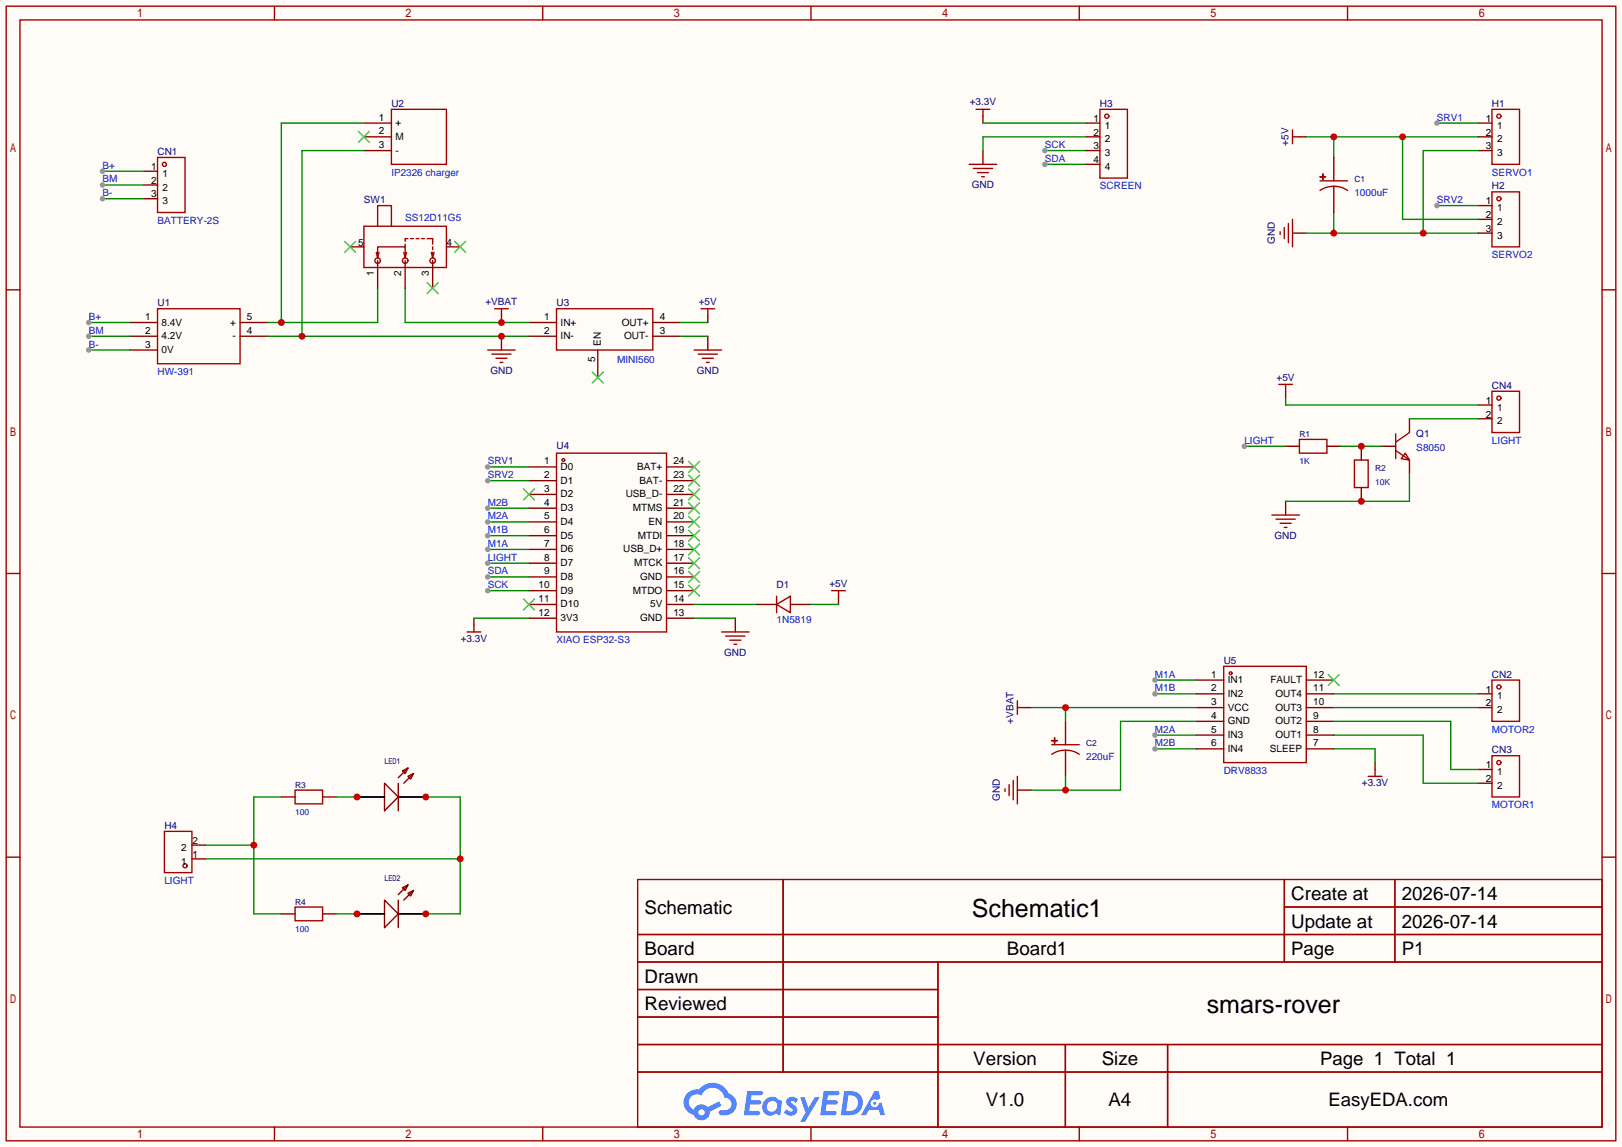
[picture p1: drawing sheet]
<svg xmlns="http://www.w3.org/2000/svg" width="299mm" height="212mm" viewBox="0 0 299 212" stroke-linecap="round" stroke-linejoin="round" font-family="sans-serif">
<path d="M0 0h299.5v211.8h-299.5z" fill="#fffcf7"/>
<g fill="none" stroke="#a10000" stroke-width=".25">
<path d="M1.1 1.1h297.2v209.6h-297.2zM3.7 3.7h292.1v204.5h-292.1zM50.7 1.1v2.6M100.2 1.1v2.6M149.7 1.1v2.6M199.3 1.1v2.6M248.8 1.1v2.6M1.1 53.5h2.6M295.8 53.5h2.5M1.1 105.9h2.6M295.8 105.9h2.5M1.1 158.3h2.6"/>
<path d="M295.8 158.3h2.5M117.7 162.4h178.1v45.8h-178.1zM117.7 172.6h178.1M117.7 177.7h178.1M144.6 162.4v35.6M173.2 177.7v30.5M237.1 162.4v15.3M237.1 167.5h58.7M257.5 162.4v15.3M117.7 182.8h55.5M117.7 192.9h178.1M117.7 187.8h55.5"/>
<path d="M117.7 198h178.1M196.7 192.9v15.3M215.6 192.9v15.3M50.7 208.2v2.5M100.2 208.2v2.5M149.7 208.2v2.5M199.3 208.2v2.5M248.8 208.2v2.5"/>
</g>
<g fill="#5487ff">
<path d="M145.5 202.8a1.3 1.3 0 0 1 1.8 .3l-.4 .6a.54 .54 0 0 0-.9-.2l.1 .2a1.58 1.58 0 0 1 1.1 1.6 1.43 1.43 0 0 1-2.5 .1l.5-.6a.64 .64 0 0 0 .5 .5 .64 .64 0 0 0 .7-.3l-.2-.2a1.6 1.6 0 0 1-1-1.6z"/>
<path d="M147.7 202.7h.9l.7 1.9 1.1-1.9h.9l-2.7 4.5h-.9l1-1.7z"/>
<path d="M138 201.5h1.6a1.31 1.31 0 0 1 1.2 .2 .4 .4 0 0 1-.3 .6h-1.8l-.1 .9h1.6a.4 .4 0 0 1 .4 .4 .4 .4 0 0 1-.4 .4h-1.7l-.2 1.2h.8a1.23 1.23 0 0 1 1.2 .2 .39 .39 0 0 1-.3 .6h-2.7z"/>
<path d="M152.1 201.5h1.6a1.32 1.32 0 0 1 1.3 .2 .39 .39 0 0 1-.4 .6h-1.7l-.2 .9h1.7a.4 .4 0 0 1 .3 .4 .4 .4 0 0 1-.4 .4h-1.7l-.2 1.2h.8a1.23 1.23 0 0 1 1.2 .2 .39 .39 0 0 1-.3 .6h-2.7z"/>
<path d="M161.5 201.5h.7l.4 1.3-.7 .4a.75 .75 0 0 0-1.1 .3 .75 .75 0 0 0 .5 1 .75 .75 0 0 0 .9-.6l.6-.3 .6 2.4h-.9l-.2-1h-1.9l-.5 1h-.9z"/>
<path d="M155.9 201.5l-.7 4.5h1.5a2.27 2.27 0 0 0 2.6-2.3 2.27 2.27 0 0 0-2.7-2.2zM156.6 202.3a1.5 1.5 0 0 1 1.8 1.5 1.5 1.5 0 0 1-1.9 1.4h-.3z"/>
<path d="M141.3 203.1a1.62 1.62 0 0 0-.4 2.1 1.62 1.62 0 0 0 2 .7l.4-.3 .3 .3 .5 .1 .3-2.5-.2-.3h-.4a1.58 1.58 0 0 0-2.5-.1zM141.9 203.6a.99 .99 0 0 1 1.6 .3 .99 .99 0 0 1-.9 1.4 .94 .94 0 0 1-1-.5 .94 .94 0 0 1 .3-1.2z"/>
<path d="M126.9 201.9a2.37 2.37 0 0 0 1.2 4 1.54 1.54 0 0 0 1.7 1 1.54 1.54 0 0 0 1.3-1.6l2.1-1.1-.5-.8-2 1.1a1.57 1.57 0 0 0-2.6 .4 1.5 1.5 0 0 1-.8-2.1 1.5 1.5 0 0 1 2.2-.5 2.23 2.23 0 0 1 2.3-1.4 2.23 2.23 0 0 1 2 1.8 1.16 1.16 0 0 1 1.2 1.1 1.16 1.16 0 0 1-1 1.3h-.7a.47 .47 0 0 0-.6 .3 .47 .47 0 0 0 .4 .6 2.23 2.23 0 0 0 2.3-.7 2.23 2.23 0 0 0 .4-2.3 2.16 2.16 0 0 0-1.3-1.1 3.2 3.2 0 0 0-5.4-.7l-1.2 .1zM129 205.4a.58 .58 0 0 1 1.1 0 .58 .58 0 0 1-1.1 0z"/>
<circle cx="161.5" cy="203.8" r=".28"/>
</g>
<g fill="none" stroke="#a10000" stroke-width=".25">
<path d="M29.1 29.1h5.1v10.1h-5.1zM72.3 20.2h10.1v10.2h-10.1zM29.1 57h15.2v10.2h-15.2zM91.3 57h2.6M92.6 57v1.3M102.7 57h17.8v7.6h-17.8zM90 64.6h5.1M90.8 65.4h3.6M91.6 66.2h2M92.3 66.9h.5M102.7 83.7h20.4v33h-20.4zM225.9 123.1h15.3v17.7h-15.3z"/>
<circle cx="30.4" cy="30.4" r=".38"/>
<circle cx="104" cy="85" r=".25"/>
<circle cx="227.2" cy="124.3" r=".25"/>
</g>
<g fill="none" stroke="#870000" stroke-width=".25">
<path d="M26.5 31.6h2.6M26.5 34.2h2.6M26.5 36.7h2.6M67.2 22.7h5.1M67.2 25.3h5.1M67.2 27.8h5.1M24 59.6h5.1M44.3 59.6h5.1M92.6 58.3v1.3M97.7 59.6h5M120.5 59.6h5.1M24 62.1h5.1"/>
<path d="M24 64.6h5.1M44.3 62.1h5.1M92.6 62.1v2.5M97.7 62.1h5M110.4 64.6v5.1M120.5 62.1h5.1M97.7 86.2h5M97.7 88.8h5M97.7 91.3h5M97.7 93.9h5M97.7 96.4h5M97.7 98.9h5"/>
<path d="M123.1 86.2h5M123.1 88.8h5M123.1 91.3h5M123.1 93.9h5M123.1 96.4h5M123.1 98.9h5M97.7 101.5h5M97.7 104h5M97.7 106.6h5M97.7 109.1h5M97.7 111.6h5M97.7 114.2h5"/>
<path d="M123.1 101.5h5M123.1 104h5M123.1 106.6h5M123.1 109.1h5M123.1 111.6h5M123.1 114.2h5M220.9 125.6h5M220.9 128.1h5M220.9 130.7h5M220.9 133.2h5M220.9 135.8h5M220.9 138.3h5"/>
<path d="M241.2 125.6h5.1M241.2 128.1h5.1M241.2 130.7h5.1M241.2 133.2h5.1M241.2 135.8h5.1M241.2 138.3h5.1"/>
</g>
<g fill="none" stroke="#3c3" stroke-width=".25">
<path d="M66.2 24.3l2 2M68.2 24.3l-2 2M109.3 68.7l2.1 2M111.4 68.7l-2.1 2M96.6 90.3l2.1 2M98.7 90.3l-2.1 2M127.1 97.9l2.1 2M127.1 95.4l2.1 2M127.1 92.8l2.1 2.1M127.1 90.3l2.1 2M127.1 87.8l2.1 2M127.1 85.2l2.1 2"/>
<path d="M129.2 97.9l-2.1 2M129.2 95.4l-2.1 2M129.2 92.8l-2.1 2.1M129.2 90.3l-2.1 2M129.2 87.8l-2.1 2M129.2 85.2l-2.1 2M96.6 110.6l2.1 2M98.7 110.6l-2.1 2M127.1 108.1l2.1 2M127.1 105.5l2.1 2.1M127.1 103l2.1 2M127.1 100.5l2.1 2"/>
<path d="M129.2 108.1l-2.1 2M129.2 105.5l-2.1 2.1M129.2 103l-2.1 2M129.2 100.5l-2.1 2M245.2 124.6l2.1 2M247.3 124.6l-2.1 2"/>
</g>
<path d="M18.9 31.6h7.6" fill="none" stroke="#008700" stroke-width=".25"/>
<circle cx="18.9" cy="31.6" r=".51" fill="#999"/>
<path d="M18.9 34.2h7.6" fill="none" stroke="#008700" stroke-width=".25"/>
<circle cx="18.9" cy="34.2" r=".51" fill="#999"/>
<path d="M18.9 36.7h7.6" fill="none" stroke="#008700" stroke-width=".25"/>
<circle cx="18.9" cy="36.7" r=".51" fill="#999"/>
<path d="M16.4 59.6h7.6" fill="none" stroke="#008700" stroke-width=".25"/>
<circle cx="16.4" cy="59.6" r=".51" fill="#999"/>
<path d="M16.4 62.1h7.6" fill="none" stroke="#008700" stroke-width=".25"/>
<circle cx="16.4" cy="62.1" r=".51" fill="#999"/>
<path d="M16.4 64.6h7.6" fill="none" stroke="#008700" stroke-width=".25"/>
<circle cx="16.4" cy="64.6" r=".51" fill="#999"/>
<path d="M74.8 53.2v6.4h22.9" fill="none" stroke="#008700" stroke-width=".25"/>
<circle cx="92.6" cy="59.6" r=".63" fill="#c00"/>
<path d="M67.2 22.7h-15.3v36.9M69.7 53.2v6.4h-20.3" fill="none" stroke="#008700" stroke-width=".25"/>
<circle cx="51.9" cy="59.6" r=".63" fill="#c00"/>
<path d="M67.2 27.8h-11.4v34.3M49.4 62.1h48.3" fill="none" stroke="#008700" stroke-width=".25"/>
<g fill="#c00">
<circle cx="55.8" cy="62.1" r=".63"/>
<circle cx="92.6" cy="62.1" r=".63"/>
</g>
<g fill="none" stroke="#a10000" stroke-width=".25">
<path d="M67.2 41.8h15.2v7.6h-15.2zM69.5 46.6l.2 1M69.7 47.6v-2h5.1v2M69.7 41.8v-3.8h2.6v3.8M70 46.6l-.3 1M74.5 46.6l.3 1M74.8 45.1v.5M75.1 46.6l-.3 1M75.3 44.1h-.5v.5M75.8 44.1h.5M76.8 44.1h.5M77.9 44.1h.5"/>
<path d="M78.9 44.1h1v1M79.6 46.6l.3 1 .2-1M79.9 45.6v.5M79.9 46.6v.5M129.4 57h2.6M130.7 57v1.3M128.1 64.6h5.1M128.9 65.4h3.6M129.7 66.2h2M130.4 66.9h.5M133.2 116.7h5.1M134 117.5h3.5"/>
<path d="M134.7 118.2h2.1M135.5 119h.5M143.4 111.6l2.5-1.5v3.1zM143.4 110.1v3.1M153.5 109.1h2.6M154.8 109.1v1.3"/>
<circle cx="69.7" cy="48.1" r=".51"/>
<circle cx="74.8" cy="48.1" r=".51"/>
<circle cx="79.9" cy="48.1" r=".51"/>
</g>
<path d="M64.6 45.6h2.6M69.7 48.1v5.1M74.8 48.1v5.1M79.9 48.1v5.1M82.4 45.6h2.6M130.7 58.3v1.3M130.7 62.1v2.5M135.8 114.2v2.5M139.6 111.6h3.8M145.9 111.6h3.8M154.8 110.4v1.2" fill="none" stroke="#870000" stroke-width=".25"/>
<path d="M63.6 44.6l2.1 2M65.7 44.6l-2.1 2M78.9 52.2l2 2M80.9 52.2l-2 2M83.9 44.6l2.1 2M86 44.6l-2.1 2" fill="none" stroke="#3c3" stroke-width=".25"/>
<path d="M125.6 59.6h5.1M125.6 62.1h5.1M90 86.2h7.7M128.1 111.6h11.5M128.1 114.2h7.7M149.7 111.6h5.1" fill="none" stroke="#008700" stroke-width=".25"/>
<circle cx="90" cy="86.2" r=".51" fill="#999"/>
<path d="M90 88.8h7.7" fill="none" stroke="#008700" stroke-width=".25"/>
<circle cx="90" cy="88.8" r=".51" fill="#999"/>
<path d="M90 93.9h7.7" fill="none" stroke="#008700" stroke-width=".25"/>
<circle cx="90" cy="93.9" r=".51" fill="#999"/>
<path d="M90 96.4h7.7" fill="none" stroke="#008700" stroke-width=".25"/>
<circle cx="90" cy="96.4" r=".51" fill="#999"/>
<path d="M90 98.9h7.7" fill="none" stroke="#008700" stroke-width=".25"/>
<circle cx="90" cy="98.9" r=".51" fill="#999"/>
<path d="M90 101.5h7.7" fill="none" stroke="#008700" stroke-width=".25"/>
<circle cx="90" cy="101.5" r=".51" fill="#999"/>
<g fill="none" stroke="#a10000" stroke-width=".25">
<path d="M178.9 30.4h5.1M179.7 31.1h3.6M180.5 31.9h2M181.2 32.6h.5M275.5 20.2h5v10.2h-5zM275.5 35.4h5v10.2h-5zM236.3 42.8v.5M237.1 42v2.1M237.9 41.3v3.5M238.6 40.5v5.1"/>
<circle cx="276.7" cy="36.7" r=".38"/>
<circle cx="276.7" cy="21.5" r=".38"/>
</g>
<path d="M181.5 27.8v2.6M272.9 22.7h2.6M272.9 25.3h2.6M272.9 27.8h2.6M272.9 38h2.6M238.6 43.1h2.6M272.9 40.5h2.6M272.9 43.1h2.6" fill="none" stroke="#870000" stroke-width=".25"/>
<path d="M246.3 39.2v3.9M272.9 27.8h-10.1v15.3M241.2 43.1h31.7" fill="none" stroke="#008700" stroke-width=".25"/>
<g fill="#c00">
<circle cx="262.8" cy="43.1" r=".63"/>
<circle cx="246.3" cy="43.1" r=".63"/>
</g>
<path d="M239.9 25.3h1.3" fill="none" stroke="#870000" stroke-width=".25"/>
<path d="M238.6 24v2.5M238.6 25.3h1.3" fill="none" stroke="#a10000" stroke-width=".25"/>
<path d="M241.2 25.3h31.7M246.3 25.3v3.8M259 25.3v15.2h13.9" fill="none" stroke="#008700" stroke-width=".25"/>
<g fill="#c00">
<circle cx="259" cy="25.3" r=".63"/>
<circle cx="246.3" cy="25.3" r=".63"/>
</g>
<path d="M265.3 22.7h7.6" fill="none" stroke="#008700" stroke-width=".25"/>
<circle cx="265.3" cy="22.7" r=".51" fill="#999"/>
<path d="M265.3 38h7.6" fill="none" stroke="#008700" stroke-width=".25"/>
<circle cx="265.3" cy="38" r=".51" fill="#999"/>
<path d="M243.7 32.6l1 .1zM243.7 35.2a4.6 4.6 0 0 1 5.1 0M243.7 33.4h5.1M244.2 32.1v1zM194.2 136.8h1zM194.2 139.3a4.6 4.6 0 0 1 5.1 0M194.2 137.5h5.1M194.7 136.3v1z" fill="none" stroke="#a10000" stroke-width=".25"/>
<path d="M246.3 29.1v4.3M246.3 34.4v4.8M196.7 133.2v4.3M196.7 138.6v4.8" fill="none" stroke="#870000" stroke-width=".25"/>
<path d="M90 104h7.7" fill="none" stroke="#008700" stroke-width=".25"/>
<circle cx="90" cy="104" r=".51" fill="#999"/>
<path d="M90 106.6h7.7" fill="none" stroke="#008700" stroke-width=".25"/>
<circle cx="90" cy="106.6" r=".51" fill="#999"/>
<path d="M90 109.1h7.7" fill="none" stroke="#008700" stroke-width=".25"/>
<circle cx="90" cy="109.1" r=".51" fill="#999"/>
<path d="M87.5 114.2v1.2" fill="none" stroke="#870000" stroke-width=".25"/>
<path d="M86.2 116.7h2.6M87.5 115.4v1.3" fill="none" stroke="#a10000" stroke-width=".25"/>
<path d="M87.5 114.2h10.2M213.2 125.6h7.7" fill="none" stroke="#008700" stroke-width=".25"/>
<circle cx="213.2" cy="125.6" r=".51" fill="#999"/>
<path d="M213.2 128.1h7.7" fill="none" stroke="#008700" stroke-width=".25"/>
<circle cx="213.2" cy="128.1" r=".51" fill="#999"/>
<path d="M213.2 135.8h7.7" fill="none" stroke="#008700" stroke-width=".25"/>
<circle cx="213.2" cy="135.8" r=".51" fill="#999"/>
<path d="M213.2 138.3h7.7" fill="none" stroke="#008700" stroke-width=".25"/>
<circle cx="213.2" cy="138.3" r=".51" fill="#999"/>
<path d="M189.1 130.7h1.3M187.8 145.9h2.6" fill="none" stroke="#870000" stroke-width=".25"/>
<path d="M187.8 129.4v2.6M187.8 130.7h1.3M185.5 145.7v.5M186.3 144.9v2M187.1 144.1v3.6M187.8 143.4v5.1" fill="none" stroke="#a10000" stroke-width=".25"/>
<path d="M190.4 130.7h30.5M196.7 130.7v2.5" fill="none" stroke="#008700" stroke-width=".25"/>
<circle cx="196.7" cy="130.7" r=".63" fill="#c00"/>
<path d="M220.9 133.2h-14v12.7h-16.5M196.7 143.4v2.5" fill="none" stroke="#008700" stroke-width=".25"/>
<circle cx="196.7" cy="145.9" r=".63" fill="#c00"/>
<path d="M181.5 21.5v1.2M272.9 74.8h2.6M272.9 77.3h2.6M272.9 128.1h2.6M272.9 130.7h2.6M253.9 140.8v1.3M272.9 142.1h2.6M272.9 144.7h2.6" fill="none" stroke="#870000" stroke-width=".25"/>
<g fill="none" stroke="#a10000" stroke-width=".25">
<path d="M180.2 20.2h2.6M181.5 20.2v1.3M275.5 72.3h5v7.6h-5zM275.5 125.6h5v7.6h-5zM275.5 139.6h5v7.6h-5zM252.6 143.4h2.5M253.9 142.1v1.3"/>
<circle cx="276.7" cy="73.5" r=".38"/>
<circle cx="276.7" cy="126.9" r=".38"/>
<circle cx="276.7" cy="140.8" r=".38"/>
</g>
<path d="M192.9 27.8h7.6M246.3 138.3h7.6v2.5M246.3 128.1h26.6M246.3 130.7h26.6M246.3 133.2h21.5v8.9h5.1M246.3 135.8h16.5v8.9h10.1" fill="none" stroke="#008700" stroke-width=".25"/>
<circle cx="192.9" cy="27.8" r=".51" fill="#999"/>
<path d="M192.9 30.4h7.6" fill="none" stroke="#008700" stroke-width=".25"/>
<circle cx="192.9" cy="30.4" r=".51" fill="#999"/>
<path d="M181.5 22.7h19M200.5 25.3h-19v2.5M237.4 73.5v1.3h35.5M260.2 77.3h12.7M260.2 87.5v5.1h-22.8" fill="none" stroke="#008700" stroke-width=".25"/>
<g fill="none" stroke="#870000" stroke-width=".25">
<path d="M237.4 72.3v1.2M260.2 77.3v2.6M237.4 92.6v2.5M237.4 82.4h2.5M245 82.4h2.5M251.3 82.4v2.6M251.3 90v2.6M255.1 82.4h2.6M260.2 85v2.5M51.9 147.2h2.6M59.6 147.2h2.5M51.9 168.8h2.6"/>
<path d="M59.6 168.8h2.5"/>
</g>
<g fill="none" stroke="#a10000" stroke-width=".25">
<path d="M236.1 71h2.5M237.4 71v1.3M260.2 79.9l-2.5 1.8M234.8 95.1h5.1M235.6 95.9h3.5M236.3 96.6h2.1M237.1 97.4h.5M239.9 81.2h5.1v2.5h-5.1zM250.1 85h2.5v5h-2.5zM257.7 83.2l2.5 1.8M257.7 80.1v4.6M259.5 83.7l.7 1.3-1.5-.3z"/>
<path d="M54.5 145.9h5.1v2.6h-5.1zM54.5 167.5h5.1v2.6h-5.1z"/>
</g>
<circle cx="251.3" cy="92.6" r=".63" fill="#c00"/>
<path d="M247.5 82.4h7.6" fill="none" stroke="#008700" stroke-width=".25"/>
<circle cx="251.3" cy="82.4" r=".63" fill="#c00"/>
<g fill="none" stroke="#a10000" stroke-width=".25">
<path d="M203.1 20.2h5.1v12.7h-5.1z"/>
<circle cx="204.3" cy="21.5" r=".38"/>
</g>
<path d="M200.5 22.7h2.6M200.5 25.3h2.6M200.5 27.8h2.6M200.5 30.4h2.6" fill="none" stroke="#870000" stroke-width=".25"/>
<path d="M229.7 82.4h7.7" fill="none" stroke="#008700" stroke-width=".25"/>
<circle cx="229.7" cy="82.4" r=".51" fill="#999"/>
<path d="M65.9 147.2h5.1M73.5 147.2h5.1M65.9 168.8h5.1M73.5 168.8h5.1" fill="none" stroke="#000" stroke-width=".25"/>
<path d="M71 144.7l2.5 2.5-2.5 2.5zM73.5 144.7v5M74.3 142.4l1-.5-.5 1zM75.3 143.4l1-.5-.5 1zM75.3 141.9l-1.8 1.7M76.3 142.9l-1.8 1.8M71 166.2l2.5 2.6-2.5 2.5zM73.5 166.2v5.1M74.3 164l1-.6-.5 1.1zM75.3 165l1-.5-.5 1zM75.3 163.4l-1.8 1.8M76.3 164.5l-1.8 1.7" fill="none" stroke="#870000" stroke-width=".25"/>
<path d="M38 156.1h8.9M51.9 147.2h-5v21.6h5" fill="none" stroke="#008700" stroke-width=".25"/>
<circle cx="46.9" cy="156.1" r=".63" fill="#c00"/>
<g fill="none" stroke="#a10000" stroke-width=".25">
<path d="M30.4 153.5h5v7.7h-5z"/>
<circle cx="34.2" cy="159.9" r=".38"/>
</g>
<path d="M35.4 158.6h2.6M35.4 156.1h2.6" fill="none" stroke="#870000" stroke-width=".25"/>
<path d="M62.1 147.2h3.8" fill="none" stroke="#008700" stroke-width=".25"/>
<circle cx="65.9" cy="147.2" r=".63" fill="#c00"/>
<path d="M62.1 168.8h3.8" fill="none" stroke="#008700" stroke-width=".25"/>
<circle cx="65.9" cy="168.8" r=".63" fill="#c00"/>
<path d="M38 158.6h47M78.6 147.2h6.4v21.6h-6.4" fill="none" stroke="#008700" stroke-width=".25"/>
<g fill="#c00">
<circle cx="78.6" cy="168.8" r=".63"/>
<circle cx="85" cy="158.6" r=".63"/>
<circle cx="78.6" cy="147.2" r=".63"/>
</g>
<g font-size="4.6">
<text x="179.4" y="169.4">Schematic1</text>
<text x="222.8" y="187.1">smars-rover</text>
</g>
<g font-size="3.5">
<text x="238.4" y="166.2">Create at</text>
<text x="258.8" y="166.2">2026-07-14</text>
<text x="119" y="168.8">Schematic</text>
<text x="238.4" y="171.3">Update at</text>
<text x="258.8" y="171.3">2026-07-14</text>
<text x="119" y="176.4">Board</text>
<text x="185.9" y="176.4">Board1</text>
<text x="258.8" y="176.4">P1</text>
<text x="119" y="181.5">Drawn</text>
<text x="119" y="186.6">Reviewed</text>
<text x="179.7" y="196.7">Version</text>
<text x="203.4" y="196.7">Size</text>
<text x="182" y="204.3">V1.0</text>
<text x="204.7" y="204.3">A4</text>
</g>
<g font-size="3.4">
<text x="238.4" y="176.4">Page</text>
<text x="243.7" y="196.7">Page 1 Total 1</text>
<text x="245.3" y="204.3">EasyEDA.com</text>
</g>
<g font-size="1.8">
<text x="70" y="22.3">1</text>
<text x="73" y="23.3">+</text>
<text x="201.9" y="22.5">1</text>
<text x="204" y="23.8">1</text>
<text x="274.3" y="22.5">1</text>
<text x="276.4" y="23.8">1</text>
<text x="70" y="24.8">2</text>
<text x="70" y="27.4">3</text>
<text x="73" y="25.8">M</text>
<text x="73" y="28.4">-</text>
<text x="201.9" y="25">2</text>
<text x="201.9" y="27.6">3</text>
<text x="204" y="26.3">2</text>
<text x="204" y="28.9">3</text>
<text x="274.3" y="25">2</text>
<text x="274.3" y="27.6">3</text>
<text x="276.4" y="26.3">2</text>
<text x="276.4" y="28.9">3</text>
<text x="27.9" y="31.4">1</text>
<text x="27.9" y="33.9">2</text>
<text x="30" y="32.7">1</text>
<text x="30" y="35.2">2</text>
<text x="201.9" y="30.1">4</text>
<text x="204" y="31.4">4</text>
<text x="27.9" y="36.5">3</text>
<text x="30" y="37.7">3</text>
<text x="274.3" y="37.7">1</text>
<text x="274.3" y="40.3">2</text>
<text x="276.4" y="39">1</text>
<text x="276.4" y="41.6">2</text>
<text x="66.2" y="45.4">5</text>
<text x="82.4" y="45.4">4</text>
<text x="274.3" y="42.8">3</text>
<text x="276.4" y="44.1">3</text>
<text x="69" y="50.9" transform="rotate(-90 69 50.9)">1</text>
<text x="74.1" y="50.9" transform="rotate(-90 74.1 50.9)">2</text>
<text x="79.2" y="50.9" transform="rotate(-90 79.2 50.9)">3</text>
<text x="26.8" y="59.1">1</text>
<text x="45.6" y="59.1">5</text>
<text x="100.4" y="59.1">1</text>
<text x="121.8" y="59.1">4</text>
<text x="26.8" y="61.6">2</text>
<text x="26.8" y="64.2">3</text>
<text x="29.8" y="60.1">8.4V</text>
<text x="29.8" y="62.7">4.2V</text>
<text x="29.8" y="65.2">0V</text>
<text x="42.5" y="60.1">+</text>
<text x="42.9" y="62.7">-</text>
<text x="45.6" y="61.6">4</text>
<text x="100.4" y="61.6">2</text>
<text x="103.5" y="60.1">IN+</text>
<text x="103.5" y="62.7">IN-</text>
<text x="110.9" y="63.9" transform="rotate(-90 110.9 63.9)">EN</text>
<text x="114.8" y="60.1">OUT+</text>
<text x="115.2" y="62.7">OUT-</text>
<text x="121.8" y="61.6">3</text>
<text x="109.9" y="66.9" transform="rotate(-90 109.9 66.9)">5</text>
<text x="274.3" y="74.6">1</text>
<text x="274.3" y="77.1">2</text>
<text x="276.4" y="75.8">1</text>
<text x="276.4" y="78.4">2</text>
<text x="100.4" y="85.8">1</text>
<text x="100.4" y="88.3">2</text>
<text x="103.5" y="86.8">D0</text>
<text x="103.5" y="89.3">D1</text>
<text x="117.6" y="86.8">BAT+</text>
<text x="118.1" y="89.3">BAT-</text>
<text x="124.3" y="88.3">23</text>
<text x="124.3" y="85.8">24</text>
<text x="100.4" y="90.9">3</text>
<text x="100.4" y="93.4">4</text>
<text x="100.4" y="95.9">5</text>
<text x="103.5" y="91.9">D2</text>
<text x="103.5" y="94.4">D3</text>
<text x="115.5" y="91.9">USB_D-</text>
<text x="116.9" y="94.4">MTMS</text>
<text x="124.3" y="95.9">20</text>
<text x="124.3" y="93.4">21</text>
<text x="124.3" y="90.9">22</text>
<text x="100.4" y="98.5">6</text>
<text x="100.4" y="101">7</text>
<text x="103.5" y="96.9">D4</text>
<text x="103.5" y="99.5">D5</text>
<text x="117.8" y="99.5">MTDI</text>
<text x="119.7" y="96.9">EN</text>
<text x="124.3" y="101">18</text>
<text x="124.3" y="98.5">19</text>
<text x="100.4" y="103.6">8</text>
<text x="100.4" y="106.1">9</text>
<text x="103.5" y="102">D6</text>
<text x="103.5" y="104.6">D7</text>
<text x="103.5" y="107.1">D8</text>
<text x="115.1" y="102">USB_D+</text>
<text x="117.1" y="104.6">MTCK</text>
<text x="118.2" y="107.1">GND</text>
<text x="124.3" y="106.1">16</text>
<text x="124.3" y="103.6">17</text>
<text x="99.4" y="108.6">10</text>
<text x="99.4" y="111.2">11</text>
<text x="99.4" y="113.7">12</text>
<text x="103.5" y="109.6">D9</text>
<text x="103.5" y="112.2">D10</text>
<text x="116.9" y="109.6">MTDO</text>
<text x="120" y="112.2">5V</text>
<text x="124.3" y="113.7">13</text>
<text x="124.3" y="111.2">14</text>
<text x="124.3" y="108.6">15</text>
<text x="103.5" y="114.7">3V3</text>
<text x="118.2" y="114.7">GND</text>
<text x="223.6" y="125.1">1</text>
<text x="242.4" y="125.1">12</text>
<text x="223.6" y="127.7">2</text>
<text x="223.6" y="130.2">3</text>
<text x="226.7" y="126.2">IN1</text>
<text x="226.7" y="128.7">IN2</text>
<text x="226.7" y="131.2">VCC</text>
<text x="234.6" y="126.2">FAULT</text>
<text x="235.5" y="131.2">OUT3</text>
<text x="235.5" y="128.7">OUT4</text>
<text x="242.4" y="130.2">10</text>
<text x="242.4" y="127.7">11</text>
<text x="274.3" y="127.9">1</text>
<text x="274.3" y="130.5">2</text>
<text x="276.4" y="129.2">1</text>
<text x="276.4" y="131.7">2</text>
<text x="223.6" y="132.8">4</text>
<text x="223.6" y="135.3">5</text>
<text x="223.6" y="137.8">6</text>
<text x="226.7" y="133.8">GND</text>
<text x="226.7" y="136.3">IN3</text>
<text x="235.5" y="136.3">OUT1</text>
<text x="235.5" y="133.8">OUT2</text>
<text x="242.4" y="137.8">7</text>
<text x="242.4" y="135.3">8</text>
<text x="242.4" y="132.8">9</text>
<text x="226.7" y="138.9">IN4</text>
<text x="234.5" y="138.9">SLEEP</text>
<text x="274.3" y="141.9">1</text>
<text x="276.4" y="143.2">1</text>
<text x="274.3" y="144.4">2</text>
<text x="276.4" y="145.7">2</text>
<text x="35.6" y="155.9">2</text>
<text x="33.5" y="159.7">1</text>
<text x="33.5" y="157.1">2</text>
<text x="35.6" y="158.4">1</text>
</g>
<g font-size="1.8" fill="#000080">
<text x="72.3" y="19.7">U2</text>
<text x="179" y="19.5">+3.3V</text>
<text x="203.1" y="19.7">H3</text>
<text x="275.5" y="19.7">H1</text>
<text x="29.1" y="28.6">CN1</text>
<text x="237.9" y="26.9" transform="rotate(-90 237.9 26.9)">+5V</text>
<text x="179.4" y="34.7">GND</text>
<text x="275.5" y="35">H2</text>
<text x="67.2" y="37.5">SW1</text>
<text x="235.4" y="45.1" transform="rotate(-90 235.4 45.1)">GND</text>
<text x="29.1" y="56.6">U1</text>
<text x="89.6" y="56.3">+VBAT</text>
<text x="102.7" y="56.6">U3</text>
<text x="129" y="56.3">+5V</text>
<text x="90.5" y="69">GND</text>
<text x="128.6" y="69">GND</text>
<text x="235.7" y="70.3">+5V</text>
<text x="275.5" y="71.8">CN4</text>
<text x="102.7" y="83">U4</text>
<text x="261.5" y="80.7">Q1</text>
<text x="235.3" y="99.5">GND</text>
<text x="143.4" y="108.6">D1</text>
<text x="153.1" y="108.4">+5V</text>
<text x="85.1" y="118.5">+3.3V</text>
<text x="133.7" y="121.1">GND</text>
<text x="225.9" y="122.6">U5</text>
<text x="275.5" y="125.1">CN2</text>
<text x="187.1" y="133.6" transform="rotate(-90 187.1 133.6)">+VBAT</text>
<text x="275.5" y="139.1">CN3</text>
<text x="184.6" y="148" transform="rotate(-90 184.6 148)">GND</text>
<text x="251.4" y="145.2">+3.3V</text>
<text x="30.4" y="153.1">H4</text>
</g>
<g font-size="1.8" fill="#00f">
<text x="265.3" y="22.3">SRV1</text>
<text x="192.9" y="27.4">SCK</text>
<text x="192.9" y="29.9">SDA</text>
<text x="18.9" y="31.2">B+</text>
<text x="18.9" y="33.7">BM</text>
<text x="72.3" y="32.4">IP2326 charger</text>
<text x="203.1" y="35">SCREEN</text>
<text x="275.5" y="32.4">SERVO1</text>
<text x="18.9" y="36.2">B-</text>
<text x="29.1" y="41.3">BATTERY-2S</text>
<text x="74.8" y="40.8">SS12D11G5</text>
<text x="250.1" y="36.2">1000uF</text>
<text x="265.3" y="37.5">SRV2</text>
<text x="275.5" y="47.7">SERVO2</text>
<text x="16.4" y="59.1">B+</text>
<text x="16.4" y="61.6">BM</text>
<text x="16.4" y="64.2">B-</text>
<text x="29.1" y="69.3">HW-391</text>
<text x="113.9" y="67">MINI560</text>
<text x="229.7" y="82">LIGHT</text>
<text x="261.5" y="83.2">S8050</text>
<text x="275.5" y="82">LIGHT</text>
<text x="90" y="85.8">SRV1</text>
<text x="90" y="88.3">SRV2</text>
<text x="90" y="93.4">M2B</text>
<text x="90" y="95.9">M2A</text>
<text x="90" y="98.5">M1B</text>
<text x="90" y="101">M1A</text>
<text x="90" y="103.6">LIGHT</text>
<text x="90" y="106.1">SDA</text>
<text x="90" y="108.6">SCK</text>
<text x="102.7" y="118.8">XIAO ESP32-S3</text>
<text x="143.4" y="115">1N5819</text>
<text x="213.2" y="125.1">M1A</text>
<text x="213.2" y="127.7">M1B</text>
<text x="213.2" y="135.3">M2A</text>
<text x="213.2" y="137.8">M2B</text>
<text x="275.5" y="135.3">MOTOR2</text>
<text x="200.5" y="140.4">220uF</text>
<text x="225.9" y="142.9">DRV8833</text>
<text x="275.5" y="149.3">MOTOR1</text>
<text x="30.4" y="163.2">LIGHT</text>
</g>
<g font-size="1.6" fill="#000080">
<text x="250.1" y="33.7">C1</text>
<text x="239.9" y="80.7">R1</text>
<text x="253.9" y="87">R2</text>
<text x="200.5" y="137.8">C2</text>
<text x="54.5" y="145.5">R3</text>
<text x="54.5" y="167.1">R4</text>
</g>
<g font-size="1.6" fill="#00f">
<text x="239.9" y="85.8">1K</text>
<text x="253.9" y="89.6">10K</text>
<text x="54.5" y="150.5">100</text>
<text x="54.5" y="172.1">100</text>
</g>
<g font-size="1.5" fill="#000080">
<text x="71" y="141.1">LED1</text>
<text x="71" y="162.6">LED2</text>
</g>
</svg>
